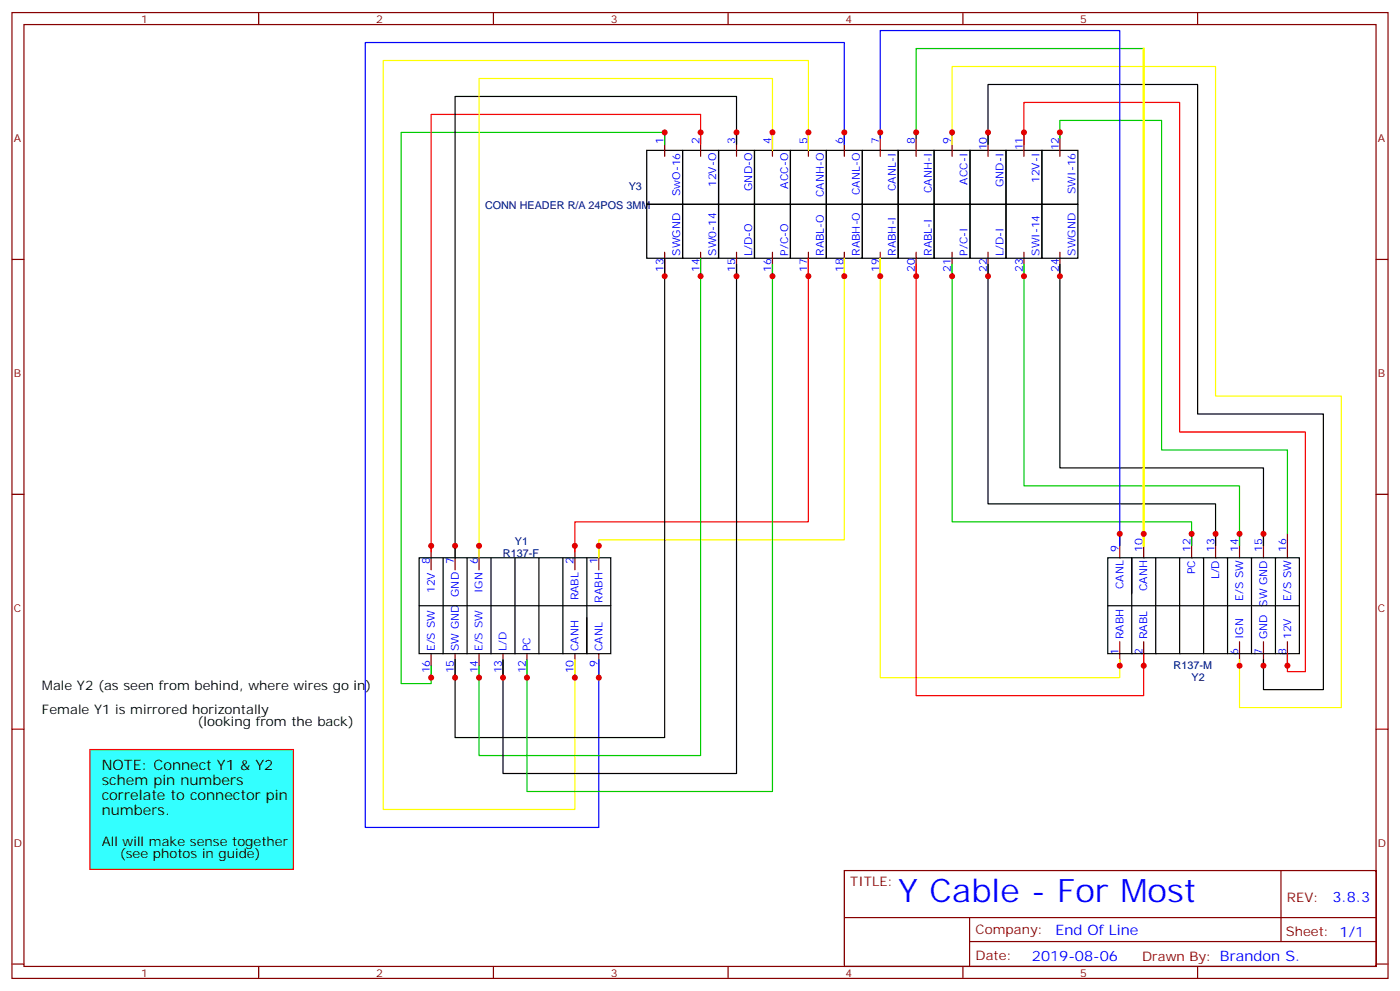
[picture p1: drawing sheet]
<svg xmlns="http://www.w3.org/2000/svg" width="412mm" height="292mm" viewBox="0 0 412 292" stroke-linecap="round" stroke-linejoin="round" font-family="sans-serif">
<path d="M26.5 220.7h59.9v35.2h-59.9z" fill="#3ff" stroke="#f00" stroke-width=".35"/>
<path d="M12.3 206.6h91.8v12.3h-91.8z" fill="#fff" stroke="#fff" stroke-width=".35"/>
<g fill="none" stroke="#870000" stroke-width=".35">
<path d="M3.5 3.7h405.4v284.3h-405.4zM7.1 7.2h398.2v277.3h-398.2zM76.2 3.7v3.5M145.3 3.7v3.5M214.5 3.7v3.5M283.6 3.7v3.5M352.8 3.7v3.5M195.8 39v7M206.4 39v7M217 39v7M227.5 39v7M238.1 39v7"/>
<path d="M248.7 39v7M259.3 39v7M269.9 39v7M280.5 39v7M291 39v7M301.6 39v7M312.2 39v7M3.5 76.4h3.6M195.8 74.3v7M206.4 74.3v7M217 74.3v7M227.5 74.3v7"/>
<path d="M238.1 74.3v7M248.7 74.3v7M259.3 74.3v7M269.9 74.3v7M280.5 74.3v7M291 74.3v7M301.6 74.3v7M312.2 74.3v7M405.3 76.4h3.6M3.5 145.5h3.6M329.8 157.2v7M336.9 157.2v7"/>
<path d="M351 157.2v7M358.1 157.2v7M365.1 157.2v7M372.2 157.2v7M379.2 157.2v7M405.3 145.5h3.6M127 160.7v7M134.1 160.7v7M141.1 160.7v7M169.3 160.7v7M176.4 160.7v7M127 192.4v7.1"/>
<path d="M134.1 192.4v7.1M141.1 192.4v7.1M148.2 192.4v7.1M155.2 192.4v7.1M169.3 192.4v7.1M176.4 192.4v7.1M329.8 188.9v7.1M336.9 188.9v7.1M365.1 188.9v7.1M372.2 188.9v7.1M379.2 188.9v7.1M3.5 214.7h3.6"/>
<path d="M405.3 214.7h3.6M248.7 256.3h156.6v28.2h-156.6zM377.3 256.3v20.9M248.7 270.1h156.5M285.6 277.2h119.6M285.6 270.1v14.2M3.5 283.8h3.6M76.2 284.5v3.5M145.3 284.5v3.5M214.5 284.5v3.5M283.6 284.5v3.5M352.8 284.5v3.5"/>
<path d="M405.3 283.8h3.6"/>
</g>
<g fill="none" stroke="#000" stroke-width=".35">
<path d="M190.5 44.3h10.6v15.8h-10.6zM201.1 44.3h10.6v15.8h-10.6zM211.7 44.3h10.5v15.8h-10.5zM217 42.5v-14.1h-82.9v135.8M222.2 44.3h10.6v15.8h-10.6zM232.8 44.3h10.6v15.8h-10.6zM243.4 44.3h10.6v15.8h-10.6zM254 44.3h10.6v15.8h-10.6zM264.6 44.3h10.6v15.8h-10.6zM275.2 44.3h10.6v15.8h-10.6zM285.8 44.3h10.5v15.8h-10.5zM291 42.5v-17.6h61.8v97h37v81.1h-17.6v-8.8"/>
<path d="M296.3 44.3h10.6v15.8h-10.6zM306.9 44.3h10.6v15.8h-10.6zM190.5 60.1h10.6v15.9h-10.6zM195.8 76v141.1h-61.7v-22.9M201.1 60.1h10.6v15.9h-10.6zM211.7 60.1h10.5v15.9h-10.5zM217 77.8v149.9h-68.8v-33.5M222.2 60.1h10.6v15.9h-10.6zM232.8 60.1h10.6v15.9h-10.6zM243.4 60.1h10.6v15.9h-10.6zM254 60.1h10.6v15.9h-10.6zM264.6 60.1h10.6v15.9h-10.6z"/>
<path d="M275.2 60.1h10.6v15.9h-10.6zM285.8 60.1h10.5v15.9h-10.5zM291 77.8v70.5h67.1v12.4M296.3 60.1h10.6v15.9h-10.6zM306.9 60.1h10.6v15.9h-10.6zM312.2 77.8v60h60v22.9M123.5 164.2h56.4v28.2h-56.4zM123.5 178.3h56.4M130.5 164.2v28.2M137.6 164.2v28.2M144.6 164.2v28.2M151.7 164.2v28.2"/>
<path d="M158.7 164.2v28.2M165.8 164.2v28.2M172.9 164.2v28.2M326.3 164.2h56.5v28.2h-56.5zM326.3 178.3h56.5M333.4 164.2v28.2M340.4 164.2v28.2M347.5 164.2v28.2M354.5 164.2v28.2M361.6 164.2v28.2M368.7 164.2v28.2M375.7 164.2v28.2"/>
</g>
<path d="M227.5 44.3v-21.2h-86.4v141.1M238.1 44.3v-26.5h-125.2v220.5h56.4v-44.1M280.5 42.5v-22.9h77.6v97h37v91.7h-30v-14.1M248.7 76v82.9h-72.3v5.3M259.3 77.8v-1.8v123.5h70.5v-5.3" fill="none" stroke="#ff0" stroke-width=".35"/>
<path d="M206.4 42.5v-8.8h-79.4v128.8M301.6 42.5v-12.3h45.9v97h37v70.5h-5.3v-5.3M238.1 76v77.6h-68.8v8.9M269.9 77.8v127h67v-12.4" fill="none" stroke="#f00" stroke-width=".35"/>
<path d="M248.7 42.5v-30h-141.1v231.1h68.8v-49.4M259.3 40.7v-31.7h70.5v151.7" fill="none" stroke="#00f" stroke-width=".35"/>
<path d="M195.8 42.5v-3.5h-77.6v162.3h8.8v-5.3M312.2 40.7v-5.2h30v97h37v24.7M206.4 76v146.4h-65.3v-26.4M227.5 77.8v155.2h-72.3v-38.8M280.5 77.8v75.8h70.5v7.1M301.6 77.8v65.3h63.5v17.6" fill="none" stroke="#0c0" stroke-width=".35"/>
<path d="M336.9 14.3h-67v26.4" fill="none" stroke="#008700" stroke-width=".35"/>
<path d="M336.9 14.3v146.4" fill="none" stroke="#ff0" stroke-width=".71"/>
<g fill="#c00">
<circle cx="336.9" cy="157.2" r=".88"/>
<circle cx="269.9" cy="39" r=".88"/>
<circle cx="291" cy="39" r=".88"/>
<circle cx="372.2" cy="196" r=".88"/>
<circle cx="312.2" cy="39" r=".88"/>
<circle cx="301.6" cy="81.3" r=".88"/>
<circle cx="365.1" cy="157.2" r=".88"/>
<circle cx="291" cy="81.3" r=".88"/>
<circle cx="358.1" cy="157.2" r=".88"/>
<circle cx="336.9" cy="196" r=".88"/>
<circle cx="259.3" cy="81.3" r=".88"/>
<circle cx="227.5" cy="81.3" r=".88"/>
<circle cx="155.2" cy="199.5" r=".88"/>
<circle cx="206.4" cy="81.3" r=".88"/>
<circle cx="141.1" cy="199.5" r=".88"/>
<circle cx="227.5" cy="39" r=".88"/>
<circle cx="141.1" cy="160.7" r=".88"/>
<circle cx="206.4" cy="39" r=".88"/>
<circle cx="127" cy="160.7" r=".88"/>
<circle cx="238.1" cy="39" r=".88"/>
<circle cx="169.3" cy="199.5" r=".88"/>
<circle cx="238.1" cy="81.3" r=".88"/>
<circle cx="169.3" cy="160.7" r=".88"/>
<circle cx="176.4" cy="160.7" r=".88"/>
<circle cx="248.7" cy="81.3" r=".88"/>
<circle cx="176.4" cy="199.5" r=".88"/>
<circle cx="248.7" cy="39" r=".88"/>
<circle cx="127" cy="199.5" r=".88"/>
<circle cx="195.8" cy="39" r=".88"/>
<circle cx="134.1" cy="160.7" r=".88"/>
<circle cx="217" cy="39" r=".88"/>
<circle cx="134.1" cy="199.5" r=".88"/>
<circle cx="195.8" cy="81.3" r=".88"/>
<circle cx="148.2" cy="199.5" r=".88"/>
<circle cx="217" cy="81.3" r=".88"/>
<circle cx="329.8" cy="196" r=".88"/>
<circle cx="269.9" cy="81.3" r=".88"/>
<circle cx="351" cy="157.2" r=".88"/>
<circle cx="280.5" cy="81.3" r=".88"/>
<circle cx="372.2" cy="157.2" r=".88"/>
<circle cx="312.2" cy="81.3" r=".88"/>
<circle cx="379.2" cy="196" r=".88"/>
<circle cx="301.6" cy="39" r=".88"/>
<circle cx="365.1" cy="196" r=".88"/>
<circle cx="280.5" cy="39" r=".88"/>
<circle cx="259.3" cy="39" r=".88"/>
<circle cx="329.8" cy="157.2" r=".88"/>
</g>
<text font-size="9.5" fill="#00f" x="264.6" y="265.5">Y Cable - For Most</text>
<g font-size="4.2">
<text x="30" y="226.6">NOTE: Connect Y1 &amp; Y2</text>
<text x="30" y="231.2">schem pin numbers</text>
<text x="30" y="235.4">correlate to connector pin</text>
<text x="30" y="240.1">numbers.</text>
</g>
<g font-size="4.2" fill="#00f">
<text x="392.5" y="265.6">3.8.3</text>
<text x="310.9" y="275.1">End Of Line</text>
<text x="304" y="282.9">2019-08-06</text>
</g>
<g font-size="3.9">
<text x="12.3" y="203.3">Male Y2 (as seen from behind, where wires go in)</text>
<text x="12.3" y="210.3">Female Y1 is mirrored horizontally</text>
<text x="58.2" y="213.8">(looking from the back)</text>
<text x="30" y="249.1">All will make sense together</text>
<text x="35.3" y="252.7">(see photos in guide)</text>
</g>
<g font-size="3.9" fill="#800">
<text x="250.5" y="260.9">TITLE:</text>
<text x="379.1" y="265.6">REV:</text>
<text x="287.4" y="275.1">Company:</text>
<text x="378.7" y="275.7">Sheet: 1/1</text>
<text x="287.4" y="282.8">Date:</text>
<text x="336.4" y="282.8">Drawn By: Brandon S.</text>
</g>
<g font-size="3.2" fill="#800">
<text x="41.6" y="6.7">1</text>
<text x="110.8" y="6.7">2</text>
<text x="179.9" y="6.7">3</text>
<text x="249.1" y="6.7">4</text>
<text x="318.2" y="6.7">5</text>
<text x="4.1" y="41.8">A</text>
<text x="405.9" y="41.8">A</text>
<text x="4.1" y="110.9">B</text>
<text x="405.9" y="110.9">B</text>
<text x="4.1" y="180.1">C</text>
<text x="405.9" y="180.1">C</text>
<text x="4.1" y="249.2">D</text>
<text x="405.9" y="249.2">D</text>
<text x="41.6" y="287.5">1</text>
<text x="110.8" y="287.5">2</text>
<text x="179.9" y="287.5">3</text>
<text x="249.1" y="287.5">4</text>
<text x="318.2" y="287.5">5</text>
</g>
<g font-size="3.2" fill="#00f">
<text x="195.4" y="42.5" transform="rotate(-90 195.4 42.5)">1</text>
<text x="206" y="42.5" transform="rotate(-90 206 42.5)">2</text>
<text x="216.6" y="42.5" transform="rotate(-90 216.6 42.5)">3</text>
<text x="227.2" y="42.5" transform="rotate(-90 227.2 42.5)">4</text>
<text x="237.8" y="42.5" transform="rotate(-90 237.8 42.5)">5</text>
<text x="248.4" y="42.5" transform="rotate(-90 248.4 42.5)">6</text>
<text x="258.9" y="42.5" transform="rotate(-90 258.9 42.5)">7</text>
<text x="269.5" y="42.5" transform="rotate(-90 269.5 42.5)">8</text>
<text x="280.1" y="42.5" transform="rotate(-90 280.1 42.5)">9</text>
<text x="290.7" y="44.3" transform="rotate(-90 290.7 44.3)">10</text>
<text x="301.3" y="44.3" transform="rotate(-90 301.3 44.3)">11</text>
<text x="311.9" y="44.3" transform="rotate(-90 311.9 44.3)">12</text>
<text x="306.2" y="54" transform="rotate(-90 306.2 54)">12V-I</text>
<text x="200.4" y="57.7" transform="rotate(-90 200.4 57.7)">SwO-16</text>
<text x="211" y="55.1" transform="rotate(-90 211 55.1)">12V-O</text>
<text x="221.5" y="56.2" transform="rotate(-90 221.5 56.2)">GND-O</text>
<text x="232.1" y="55.5" transform="rotate(-90 232.1 55.5)">ACC-O</text>
<text x="242.7" y="58.1" transform="rotate(-90 242.7 58.1)">CANH-O</text>
<text x="253.3" y="57.4" transform="rotate(-90 253.3 57.4)">CANL-O</text>
<text x="263.9" y="56.3" transform="rotate(-90 263.9 56.3)">CANL-I</text>
<text x="274.5" y="56.9" transform="rotate(-90 274.5 56.9)">CANH-I</text>
<text x="285" y="54.4" transform="rotate(-90 285 54.4)">ACC-I</text>
<text x="295.6" y="55" transform="rotate(-90 295.6 55)">GND-I</text>
<text x="316.8" y="57.1" transform="rotate(-90 316.8 57.1)">SWI-16</text>
<text x="200.4" y="75.3" transform="rotate(-90 200.4 75.3)">SWGND</text>
<text x="211" y="75.3" transform="rotate(-90 211 75.3)">SW0-14</text>
<text x="221.5" y="75.3" transform="rotate(-90 221.5 75.3)">L/D-O</text>
<text x="232.1" y="75.3" transform="rotate(-90 232.1 75.3)">P/C-O</text>
<text x="242.7" y="75.3" transform="rotate(-90 242.7 75.3)">RABL-O</text>
<text x="253.3" y="75.3" transform="rotate(-90 253.3 75.3)">RABH-O</text>
<text x="263.9" y="75.3" transform="rotate(-90 263.9 75.3)">RABH-I</text>
<text x="274.5" y="75.3" transform="rotate(-90 274.5 75.3)">RABL-I</text>
<text x="285" y="75.3" transform="rotate(-90 285 75.3)">P/C-I</text>
<text x="295.6" y="75.3" transform="rotate(-90 295.6 75.3)">L/D-I</text>
<text x="306.2" y="75.3" transform="rotate(-90 306.2 75.3)">SWI-14</text>
<text x="316.8" y="75.3" transform="rotate(-90 316.8 75.3)">SWGND</text>
<text x="195.4" y="80.1" transform="rotate(-90 195.4 80.1)">13</text>
<text x="206" y="80.1" transform="rotate(-90 206 80.1)">14</text>
<text x="216.6" y="80.1" transform="rotate(-90 216.6 80.1)">15</text>
<text x="227.2" y="80.1" transform="rotate(-90 227.2 80.1)">16</text>
<text x="237.8" y="80.1" transform="rotate(-90 237.8 80.1)">17</text>
<text x="248.4" y="80.1" transform="rotate(-90 248.4 80.1)">18</text>
<text x="258.9" y="80.1" transform="rotate(-90 258.9 80.1)">19</text>
<text x="269.5" y="80.1" transform="rotate(-90 269.5 80.1)">20</text>
<text x="280.1" y="80.1" transform="rotate(-90 280.1 80.1)">21</text>
<text x="290.7" y="80.1" transform="rotate(-90 290.7 80.1)">22</text>
<text x="301.3" y="80.1" transform="rotate(-90 301.3 80.1)">23</text>
<text x="311.9" y="80.1" transform="rotate(-90 311.9 80.1)">24</text>
<text x="126.6" y="166" transform="rotate(-90 126.6 166)">8</text>
<text x="133.7" y="166" transform="rotate(-90 133.7 166)">7</text>
<text x="140.8" y="166" transform="rotate(-90 140.8 166)">6</text>
<text x="169" y="166" transform="rotate(-90 169 166)">2</text>
<text x="176" y="166" transform="rotate(-90 176 166)">1</text>
<text x="329.5" y="162.5" transform="rotate(-90 329.5 162.5)">9</text>
<text x="336.5" y="162.5" transform="rotate(-90 336.5 162.5)">10</text>
<text x="350.7" y="162.5" transform="rotate(-90 350.7 162.5)">12</text>
<text x="357.7" y="162.5" transform="rotate(-90 357.7 162.5)">13</text>
<text x="364.8" y="162.5" transform="rotate(-90 364.8 162.5)">14</text>
<text x="371.8" y="162.5" transform="rotate(-90 371.8 162.5)">15</text>
<text x="378.9" y="162.5" transform="rotate(-90 378.9 162.5)">16</text>
<text x="330.9" y="173.5" transform="rotate(-90 330.9 173.5)">CANL</text>
<text x="352.1" y="169.1" transform="rotate(-90 352.1 169.1)">PC</text>
<text x="359.1" y="170.6" transform="rotate(-90 359.1 170.6)">L/D</text>
<text x="128.1" y="174.7" transform="rotate(-90 128.1 174.7)">12V</text>
<text x="135.1" y="175.7" transform="rotate(-90 135.1 175.7)">GND</text>
<text x="142.2" y="174.6" transform="rotate(-90 142.2 174.6)">IGN</text>
<text x="170.4" y="176.8" transform="rotate(-90 170.4 176.8)">RABL</text>
<text x="177.4" y="177.4" transform="rotate(-90 177.4 177.4)">RABH</text>
<text x="338" y="174.1" transform="rotate(-90 338 174.1)">CANH</text>
<text x="366.2" y="177" transform="rotate(-90 366.2 177)">E/S SW</text>
<text x="373.2" y="178.6" transform="rotate(-90 373.2 178.6)">SW GND</text>
<text x="380.3" y="177" transform="rotate(-90 380.3 177)">E/S SW</text>
<text x="128.1" y="191.7" transform="rotate(-90 128.1 191.7)">E/S SW</text>
<text x="135.1" y="191.7" transform="rotate(-90 135.1 191.7)">SW GND</text>
<text x="142.2" y="191.7" transform="rotate(-90 142.2 191.7)">E/S SW</text>
<text x="149.2" y="191.7" transform="rotate(-90 149.2 191.7)">L/D</text>
<text x="156.3" y="191.7" transform="rotate(-90 156.3 191.7)">PC</text>
<text x="170.4" y="191.7" transform="rotate(-90 170.4 191.7)">CANH</text>
<text x="177.4" y="191.7" transform="rotate(-90 177.4 191.7)">CANL</text>
<text x="330.9" y="188.2" transform="rotate(-90 330.9 188.2)">RABH</text>
<text x="338" y="188.2" transform="rotate(-90 338 188.2)">RABL</text>
<text x="366.2" y="188.2" transform="rotate(-90 366.2 188.2)">IGN</text>
<text x="373.2" y="188.2" transform="rotate(-90 373.2 188.2)">GND</text>
<text x="380.3" y="188.2" transform="rotate(-90 380.3 188.2)">12V</text>
<text x="176" y="196.2" transform="rotate(-90 176 196.2)">9</text>
<text x="329.5" y="192.7" transform="rotate(-90 329.5 192.7)">1</text>
<text x="336.5" y="192.7" transform="rotate(-90 336.5 192.7)">2</text>
<text x="364.8" y="192.7" transform="rotate(-90 364.8 192.7)">6</text>
<text x="371.8" y="192.7" transform="rotate(-90 371.8 192.7)">7</text>
<text x="378.9" y="192.7" transform="rotate(-90 378.9 192.7)">8</text>
<text x="126.6" y="198.2" transform="rotate(-90 126.6 198.2)">16</text>
<text x="133.7" y="198.2" transform="rotate(-90 133.7 198.2)">15</text>
<text x="140.8" y="198.2" transform="rotate(-90 140.8 198.2)">14</text>
<text x="147.8" y="198.2" transform="rotate(-90 147.8 198.2)">13</text>
<text x="154.9" y="198.2" transform="rotate(-90 154.9 198.2)">12</text>
<text x="169" y="198.2" transform="rotate(-90 169 198.2)">10</text>
</g>
<g font-size="3.2" fill="#000080">
<text x="185.2" y="56">Y3</text>
<text x="142.9" y="61.6">CONN HEADER R/A 24POS 3MM</text>
<text x="151.7" y="160.5">Y1</text>
<text x="148.2" y="164.1">R137-F</text>
<text x="345.7" y="196.9">R137-M</text>
<text x="351" y="200.4">Y2</text>
</g>
</svg>
